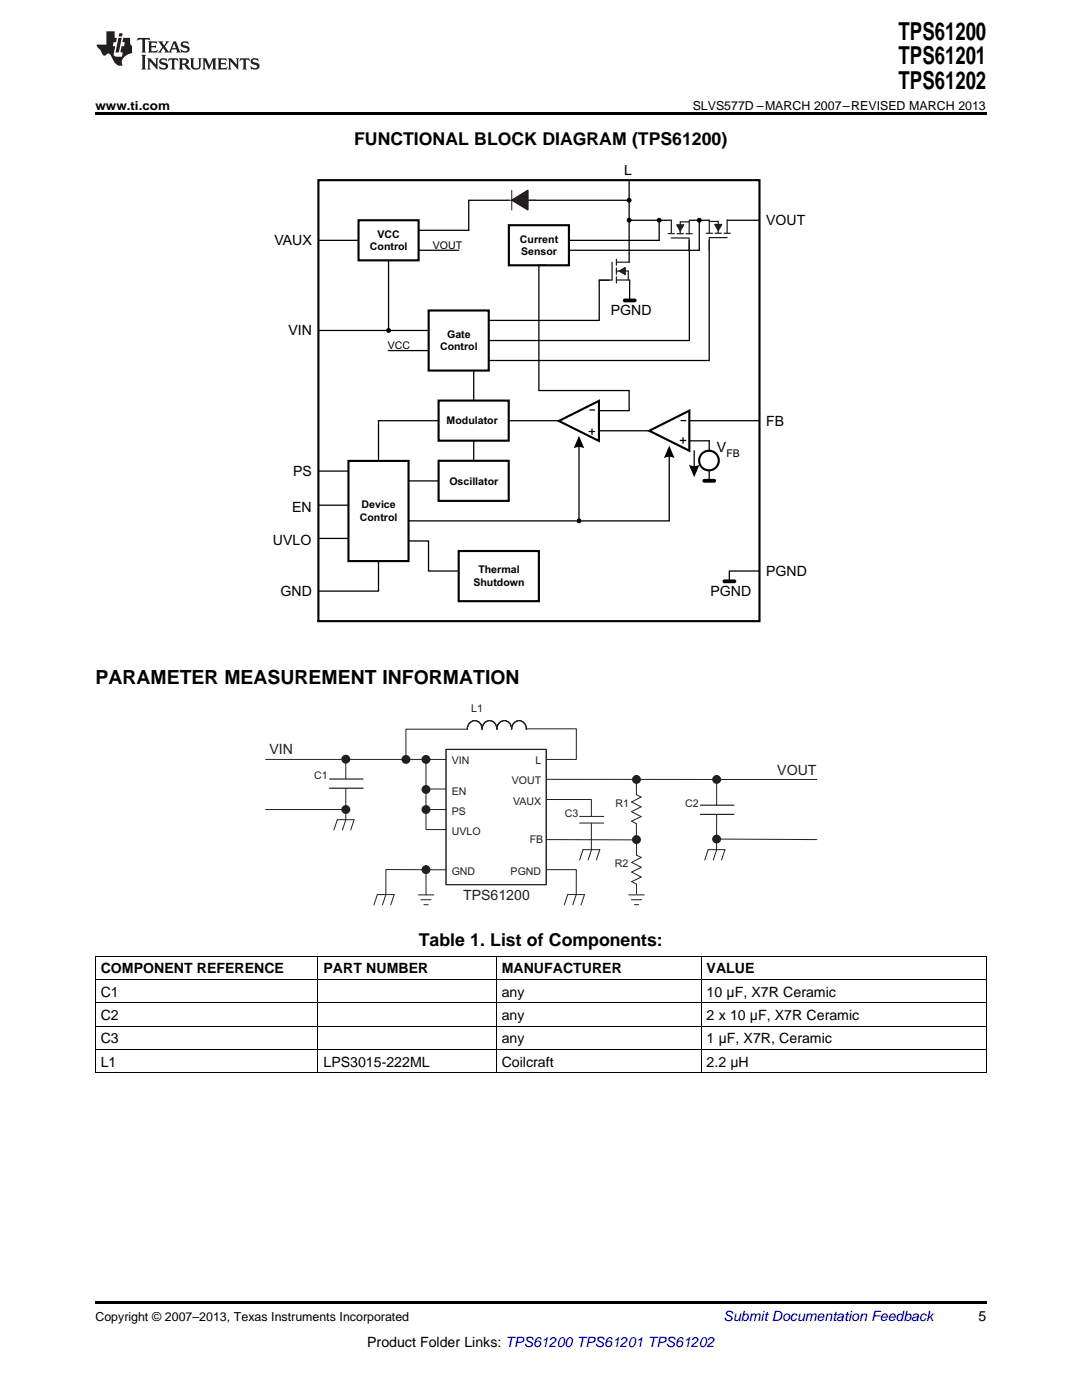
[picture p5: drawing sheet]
<svg xmlns="http://www.w3.org/2000/svg" width="216mm" height="279mm" viewBox="0 0 216 279" stroke-linecap="round" stroke-linejoin="round" font-family="sans-serif">
<path d="M19 259.7h177.8v.5h-177.8z" fill="#000"/>
<path d="M19 195.5h177.8M19 190.8h177.8M19.1 190.9v23.2M63.4 190.9v23.2M99 190.9v23.2M139.9 190.9v23.2M196.8 190.9v23.2M19 214.1h177.8M19 209.4h177.8M19 204.8h177.8M19 200.1h177.8" fill="none" stroke="#000" stroke-width=".2"/>
<path d="M89 149.6h20v27h-20z" fill="none" stroke="#231f20" stroke-width=".27"/>
<path d="M93.2 145.5a1.49 1.49 0 0 1 1.5-1.7 1.49 1.49 0 0 1 1.5 1.7 1.49 1.49 0 0 1 1.5-1.7 1.49 1.49 0 0 1 1.4 1.7 1.49 1.49 0 0 1 1.5-1.7 1.49 1.49 0 0 1 1.5 1.7 1.49 1.49 0 0 1 1.5-1.7 1.49 1.49 0 0 1 1.4 1.8" fill="none" stroke="#231f20" stroke-width=".25"/>
<path d="M77 178.5l-.7 2.1M83.4 178.6h3.2M84 179.6h2M74.6 180.6l.7-2.1h3.3l-.6 2.1M84.6 180.6h.8" fill="none" stroke="#231f20" stroke-width=".2"/>
<path d="M116.7 162.9h2.6v1.3h-2.6z" fill-rule="evenodd" fill="#fff"/>
<path d="M115.7 162.9h4.8M115.7 164.3h4.8" fill="none" stroke="#231f20" stroke-width=".2"/>
<path d="M141.2 160.7h3.6v1.7h-3.6z" fill-rule="evenodd" fill="#fff"/>
<path d="M139.8 160.7h6.7M139.8 162.5h6.7" fill="none" stroke="#231f20" stroke-width=".23"/>
<circle cx="85" cy="173.6" r=".72" fill="#231f20"/>
<circle cx="85" cy="173.6" r=".72" fill="none" stroke="#231f20" stroke-width=".34"/>
<path d="M53 151.6h36M69 156.9v6.7l-.7 2M69 151.6v4M85 151.6v14h4M85 157.5h4M66.6 165.6l.7-2h3.4l-.7 2M85 173.6v5M85 161.6h4M89 173.6l-12-.1v5M115 178.5l-.7 2.1M112.6 180.6l.7-2.1h3.3l-.7 2.1" fill="none" stroke="#231f20" stroke-width=".2"/>
<circle cx="85" cy="161.6" r=".72" fill="#231f20"/>
<circle cx="85" cy="161.6" r=".72" fill="none" stroke="#231f20" stroke-width=".34"/>
<circle cx="85" cy="157.6" r=".72" fill="#231f20"/>
<circle cx="85" cy="157.6" r=".72" fill="none" stroke="#231f20" stroke-width=".34"/>
<circle cx="85" cy="151.6" r=".72" fill="#231f20"/>
<circle cx="85" cy="151.6" r=".72" fill="none" stroke="#231f20" stroke-width=".34"/>
<circle cx="81" cy="151.6" r=".72" fill="#231f20"/>
<circle cx="81" cy="151.6" r=".72" fill="none" stroke="#231f20" stroke-width=".34"/>
<circle cx="69" cy="151.5" r=".72" fill="#231f20"/>
<circle cx="69" cy="151.5" r=".72" fill="none" stroke="#231f20" stroke-width=".34"/>
<path d="M109 173.6h6v4.9" fill="none" stroke="#231f20" stroke-width=".2"/>
<path d="M67.2 155.5h3.6v1.7h-3.6z" fill-rule="evenodd" fill="#fff"/>
<path d="M65.8 155.5h6.7M65.8 157.3h6.7" fill="none" stroke="#231f20" stroke-width=".23"/>
<path d="M93.3 145.5h-12.3v6.1M105.2 145.5h9.8v6.1h-6M109 159.6h9v3.3M109 155.5l34 .1v5.1M115.6 171.6l.7-2h3.4l-.7 2M118 164.3v5.3M118 169.6l-.7 2M140.6 171.6l.7-2h3.4l-.7 2M143 162.5v7.1M143 169.6l-.7 2" fill="none" stroke="#231f20" stroke-width=".2"/>
<circle cx="127" cy="155.6" r=".72" fill="#231f20"/>
<circle cx="127" cy="155.6" r=".72" fill="none" stroke="#231f20" stroke-width=".34"/>
<circle cx="143" cy="155.6" r=".72" fill="#231f20"/>
<circle cx="143" cy="155.6" r=".72" fill="none" stroke="#231f20" stroke-width=".34"/>
<path d="M143 155.6h20M53 161.6h16M143 167.5l20 .1" fill="none" stroke="#231f20" stroke-width=".2"/>
<circle cx="69" cy="161.6" r=".72" fill="#231f20"/>
<circle cx="69" cy="161.6" r=".72" fill="none" stroke="#231f20" stroke-width=".34"/>
<circle cx="143" cy="167.5" r=".72" fill="#231f20"/>
<circle cx="143" cy="167.5" r=".72" fill="none" stroke="#231f20" stroke-width=".34"/>
<path d="M126.1 158.6h1.9v5.8h-1.9z" fill-rule="evenodd" fill="#fff"/>
<path d="M127 156.6v2l.9 .5-1.9 1 1.9 .9-1.9 1 1.9 1-1.9 .9 1 .5v2" fill="none" stroke="#231f20" stroke-width=".2"/>
<path d="M126.1 170.6h1.9v5.9h-1.9z" fill-rule="evenodd" fill="#fff"/>
<path d="M125.4 178.6h3.2M126 179.6h2M127 168.7v2l1 .4-2 1 2 1-2 .9 2 1-2 .9 1 .6v1.9M126.6 180.6h.8" fill="none" stroke="#231f20" stroke-width=".2"/>
<circle cx="127" cy="167.6" r=".72" fill="#231f20"/>
<circle cx="127" cy="167.6" r=".72" fill="none" stroke="#231f20" stroke-width=".34"/>
<path d="M127 155.6v1.2M109 167.6h18M127 166.4v2.3" fill="none" stroke="#231f20" stroke-width=".2"/>
<path d="M63.5 36h88v88h-88z" fill="none" stroke="#000" stroke-width=".42"/>
<path d="M69.5 92h12v20h-12z" fill-rule="evenodd" fill="#fff"/>
<path d="M69.5 92h12v20h-12z" fill="none" stroke="#000" stroke-width=".42"/>
<path d="M85.5 62h12v12h-12z" fill-rule="evenodd" fill="#fff"/>
<path d="M85.5 62h12v12h-12z" fill="none" stroke="#000" stroke-width=".42"/>
<path d="M129.6 86l8-4v8z" fill="#fff"/>
<path d="M129.6 86l8-4v8z" fill="none" stroke="#000" stroke-width=".42"/>
<path d="M135.7 87.9h1.1M135.9 83.9h.9M136.3 87.4v1.1" fill="none" stroke="#000" stroke-width=".25"/>
<circle cx="141.5" cy="91.9" r="1.96" fill="#fff"/>
<circle cx="141.5" cy="91.9" r="1.96" fill="none" stroke="#000" stroke-width=".42"/>
<path d="M137.5 88h4M137.5 84h14M138.5 90v4M141.5 87.9v2M141.5 94v2" fill="none" stroke="#000" stroke-width=".25"/>
<path d="M137.5 92.7a2.27 2.27 0 0 0 2.1 0l-1.1 2.5z" fill-rule="evenodd" fill="#000"/>
<path d="M140.5 95.9h2" fill="none" stroke="#000" stroke-width=".76"/>
<path d="M91.5 110h16v10h-16z" fill-rule="evenodd" fill="#fff"/>
<path d="M91.5 110h16v10h-16z" fill="none" stroke="#000" stroke-width=".42"/>
<path d="M87.5 92h14v8h-14z" fill-rule="evenodd" fill="#fff"/>
<path d="M87.5 92h14v8h-14z" fill="none" stroke="#000" stroke-width=".42"/>
<circle cx="125.5" cy="44" r=".36" fill="#000"/>
<g fill="none" stroke="#000" stroke-width=".25">
<path d="M125.5 36v16.3M121.6 55.9h-2v8h-22.1M125.5 44h8.5M125.6 55.9v4M137.6 44h3.9M141.5 47.9v24h-44M145.1 44h6.4M77.5 70h8M151.5 114h-6v2"/>
<circle cx="125.5" cy="44" r=".36"/>
</g>
<path d="M124.6 60h2.1M144.5 116h2" fill="none" stroke="#000" stroke-width=".76"/>
<path d="M87.5 79.9h14v8h-14z" fill-rule="evenodd" fill="#fff"/>
<path d="M87.5 79.9h14v8h-14z" fill="none" stroke="#000" stroke-width=".42"/>
<path d="M94.5 74v5.9M63.5 94h6M81.5 96h6M87.5 84h-12v8M94.5 88v4M101.5 84h10M119.5 86h10M119.5 82h6M63.5 107.5h6M75.5 112v6h-12" fill="none" stroke="#000" stroke-width=".25"/>
<path d="M101.5 44.9h12v8h-12z" fill-rule="evenodd" fill="#fff"/>
<path d="M101.5 44.9h12v8h-12z" fill="none" stroke="#000" stroke-width=".42"/>
<g fill="none" stroke="#000" stroke-width=".25">
<path d="M108.9 52.9h-1.4v25h18v4.1M131.5 44v4h-18M137.6 48v20h-40.1M139.5 44v6h-26M63.5 66h22M115.5 88.2v15.8M133.5 90.2v13.8M81.5 108h4v6h6M81.5 104h52"/>
<circle cx="131.5" cy="44" r=".36"/>
<circle cx="139.5" cy="44" r=".36"/>
<circle cx="115.5" cy="104" r=".36"/>
</g>
<g fill="#000">
<path d="M115.5 87l1.1 2.5a2.27 2.27 0 0 0-2.1 0z" fill-rule="evenodd"/>
<path d="M133.5 88.9l1.1 2.5a2.27 2.27 0 0 0-2.1 0z" fill-rule="evenodd"/>
<circle cx="131.5" cy="44" r=".36"/>
<circle cx="139.5" cy="44" r=".36"/>
<circle cx="115.5" cy="104" r=".36"/>
</g>
<path d="M71.5 44h12v8h-12z" fill-rule="evenodd" fill="#fff"/>
<path d="M71.5 44h12v8h-12z" fill="none" stroke="#000" stroke-width=".42"/>
<g fill="none" stroke="#000" stroke-width=".25">
<path d="M101.5 40h-8v6h-10M105.5 40h20M63.5 48h8M77.5 52v14M83.5 50h8"/>
<circle cx="125.5" cy="40" r=".36"/>
<circle cx="77.5" cy="66" r=".36"/>
</g>
<g fill="#000">
<circle cx="125.5" cy="40" r=".36"/>
<circle cx="77.5" cy="66" r=".36"/>
</g>
<path d="M101.3 40h5.7M102.1 39.9l3.2-1.9v3.9zM102.6 39.7l-.3 .1v.3" fill="none" stroke="#231f20" stroke-width=".2"/>
<path d="M102.1 39.9l3.2-1.9v3.9z" fill="#231f20"/>
<path d="M102.1 39.9l3.2-1.9v3.9zM102.1 38v3.9" fill="none" stroke="#231f20" stroke-width=".2"/>
<path d="M122.1 52.3v3.6h-2.6M123 54.1h2.4v1.8M123 55.9h2.7M123 52.3h2.7M123 51.7v1.2M123 53.5v1.2M123 55.3v1.2" fill="none" stroke="#231f20" stroke-width=".25"/>
<path d="M123.5 54.1l1.3-.7v1.4z" fill="#231f20"/>
<path d="M123.5 54.1l1.3-.7v1.4zM133.3 46.6h1.3M133.9 47.5h3.6v2.6M134 44v2.6M135.1 46.6h1.3M136.9 46.6h1.2M137.5 44.3h-1.8v2.3M137.5 44v2.6" fill="none" stroke="#231f20" stroke-width=".25"/>
<path d="M135 44.9h1.4l-.7 1.2z" fill="#231f20"/>
<path d="M135 44.9h1.4l-.7 1.2zM140.9 46.6h1.3M141.5 44.2h1.8v2.4M141.5 43.9v2.7M142.7 46.6h1.2M144.5 46.6h1.2M145.1 47.4h-3.6v2.6M145.1 43.9v2.7" fill="none" stroke="#231f20" stroke-width=".25"/>
<path d="M142.6 44.8h1.4l-.7 1.2z" fill="#231f20"/>
<path d="M142.6 44.8h1.4l-.7 1.2z" fill="none" stroke="#231f20" stroke-width=".25"/>
<path d="M111.5 84l8-4v8z" fill="#fff"/>
<path d="M111.5 84l8-4v8z" fill="none" stroke="#000" stroke-width=".42"/>
<path d="M117.5 86.1h1.1M117.7 81.8h.9M118.1 85.6v1.1M63.6 100.8h6" fill="none" stroke="#000" stroke-width=".25"/>
<path d="M19 22.5h177.8v.5h-177.8z" fill="#000"/>
<g fill="#231f20">
<path d="M27.5 7.6l-.1 .5 .4-.2h.6v.1v2.1l-.2 .4h1l-.3-.4v-2.1l.1-.1h.5l.5 .2-.2-.5zM29.5 8.3l.2 .3v1.5l-.2 .4h1.8l.2-.6a1.04 1.04 0 0 1-1.3 .2v-.7h.6l.3 .2v-.6l-.3 .2h-.6v-.6l.8-.1 .4 .3-.2-.5zM31.5 8.3l.9 1.1-.9 1.1h.8l-.2-.2 .5-.7 .4 .7-.2 .2h1.5l-.1-.2 .1-.4h.9l.1 .4-.2 .2h1l-.3-.3-.7-1.9h-.5l-.9 2-.8-1 .9-1h-.8l.1 .3-.3 .5-.4-.6 .2-.2zM34.7 8.6l.4 1h-.7zM36.3 8.4a.63 .63 0 0 0-.2 .7 .63 .63 0 0 0 .6 .4l.6 .2 .1 .2a.75 .75 0 0 1-.7 .4 .75 .75 0 0 1-.6-.5l.1 .7 .1-.1a1.11 1.11 0 0 0 1.5-.6 1.13 1.13 0 0 0-1.2-.8l-.1-.4a1.04 1.04 0 0 1 1.2 .2l-.2-.5-.1 .1-.5-.2zM28.2 10.9l.2 .4v2.2l-.2 .4h1l-.3-.4v-2.2l.3-.4zM29.3 11.6l.3 .4v1.5l-.3 .4h.8l-.2-.4v-1.3l1.5 1.7v-1.9l.2-.4h-.7l.2 .4v.9l-1.1-1.3zM32 11.8a.62 .62 0 0 0-.2 .7 .62 .62 0 0 0 .6 .4l.6 .1 .1 .3a.76 .76 0 0 1-.7 .3 .76 .76 0 0 1-.6-.4l.1 .7 .1-.1a1.11 1.11 0 0 0 1.5-.6 1.13 1.13 0 0 0-1.2-.8l-.1-.4a1.04 1.04 0 0 1 1.2 .2l-.2-.6-.1 .1-.5-.1zM33.7 11.6l-.2 .6a.61 .61 0 0 1 .8-.3v1.6l-.2 .4h.9l-.2-.4v-1.6a.63 .63 0 0 1 .8 .3l-.2-.6zM35.6 11.6l.3 .4v1.5l-.3 .4h1l-.2-.2v-.8l.5 .2a.76 .76 0 0 0 1.2 .7l-1-1a.58 .58 0 0 0 .6-.5 .58 .58 0 0 0-.5-.6zM36.4 11.9h.1a.45 .45 0 0 1 .5 .1 .45 .45 0 0 1 .1 .5l-.7 .2zM37.9 11.6l.2 .2a2.17 2.17 0 0 0 .3 1.9 .99 .99 0 0 0 1.6-.6v-1.1l.2-.4h-.7l.2 .2a1.92 1.92 0 0 1-.2 1.8 .6 .6 0 0 1-.9-.5v-1.1l.2-.4zM40.4 11.6l.2 .4v1.5l-.2 .4h.7l-.2-.4v-1.4l.8 1.8 .8-1.8v1.4l-.2 .4h.9l-.2-.4v-1.5l.2-.4h-.8l-.6 1.5-.6-1.5zM43.4 11.6l.2 .4v1.5l-.2 .4h1.8l.2-.6a1.04 1.04 0 0 1-1.3 .1v-.6h.5l.4 .2v-.6l-.4 .2h-.5v-.7h.8l.3 .3-.1-.6zM45.5 11.6l.2 .4v1.5l-.2 .4h.7l-.2-.4v-1.3l1.5 1.7v-1.9l.2-.4h-.7l.2 .4v.9l-1.1-1.3zM47.9 11.6l-.1 .6a.61 .61 0 0 1 .8-.3v1.6l-.3 .4h1l-.3-.4 .1-1.6a.63 .63 0 0 1 .7 .3l-.1-.6zM50.2 11.8a.62 .62 0 0 0-.2 .7 .62 .62 0 0 0 .6 .4l.6 .1 .2 .3a.76 .76 0 0 1-.8 .3 .76 .76 0 0 1-.6-.4l.1 .7 .2-.1a1.11 1.11 0 0 0 1.5-.6 1.13 1.13 0 0 0-1.3-.8l-.1-.4a1.04 1.04 0 0 1 1.2 .2l-.1-.6-.2 .1-.5-.1z"/>
<path d="M21.2 6.3v2.6h-1.9l.1 .4 .7 .9a.91 .91 0 0 0 1 .8 .56 .56 0 0 1 .5-.3 .56 .56 0 0 1 .5 .3l.4 .8a1.53 1.53 0 0 0 1.9 1.2 1.54 1.54 0 0 1 1-2.1l.9-.3v-1.4a1.52 1.52 0 0 1-.3-1.6h-1.4l-.2 .8h.5l-.2 .8h-.4l-.2 1v.2l.4 .1-.2 .8a1.93 1.93 0 0 1-1.6-.3l.3-1.8h-.5l.2-.8h.4l.2-.8h-.4v-1.3zM23.6 7.6l-.6 2.9h.7l.6-2.9zM23.8 6.6l-.1 .7h.6l.2-.7z"/>
</g>
<g font-size="4.9">
<text x="179.3" y="7.9">TPS61200</text>
<text x="179.3" y="12.8">TPS61201</text>
<text x="179.3" y="17.8">TPS61202</text>
</g>
<text font-size="3.9" x="19" y="136.5">PARAMETER MEASUREMENT INFORMATION</text>
<g font-size="3.5">
<text x="70.7" y="28.9">FUNCTIONAL BLOCK DIAGRAM (TPS61200)</text>
<text x="83.6" y="188.7">Table 1. List of Components:</text>
</g>
<g font-size="2.8">
<text x="124.5" y="35">L</text>
<text x="152.9" y="45">VOUT</text>
<text x="54.8" y="48.9">VAUX</text>
<text x="121.9" y="62.9">PGND</text>
<text x="57.5" y="66.9">VIN</text>
<text x="152.9" y="85">FB</text>
<text x="58.5" y="95.1">PS</text>
<text x="143.1" y="90.3">V</text>
<text x="58.3" y="102.2">EN</text>
<text x="54.5" y="108.8">UVLO</text>
<text x="56" y="119">GND</text>
<text x="141.8" y="119">PGND</text>
<text x="152.9" y="115">PGND</text>
<text x="20.1" y="194.2">COMPONENT REFERENCE</text>
<text x="64.6" y="194.2">PART NUMBER</text>
<text x="100.1" y="194.2">MANUFACTURER</text>
<text x="141" y="194.2">VALUE</text>
<text x="20.1" y="198.9">C1</text>
<text x="20.1" y="203.6">C2</text>
<text x="100.1" y="198.9">any</text>
<text x="100.1" y="203.6">any</text>
<text x="141" y="198.9">10 μF, X7R Ceramic</text>
<text x="141" y="203.6">2 x 10 μF, X7R Ceramic</text>
<text x="20.1" y="208.2">C3</text>
<text x="100.1" y="208.2">any</text>
<text x="141" y="208.2">1 µF, X7R, Ceramic</text>
<text x="20.1" y="212.9">L1</text>
<text x="64.6" y="212.9">LPS3015-222ML</text>
<text x="100.1" y="212.9">Coilcraft</text>
<text x="141" y="212.9">2.2 μH</text>
<text x="195.3" y="263.6">5</text>
<text x="73.3" y="268.9">Product Folder Links: TPS61200 TPS61201 TPS61202</text>
</g>
<g font-size="2.8" fill="#231f20">
<text x="53.8" y="150.6">VIN</text>
<text x="155.1" y="154.6">VOUT</text>
<text x="92.4" y="179.6">TPS61200</text>
</g>
<text font-size="2.8" fill="#0000c8" x="144.4" y="263.6">Submit Documentation Feedback</text>
<g font-size="2.5">
<text x="19" y="21.9">www.ti.com</text>
<text x="138.2" y="21.9">SLVS577D –MARCH 2007–REVISED MARCH 2013</text>
<text x="19" y="263.6">Copyright © 2007–2013, Texas Instruments Incorporated</text>
</g>
<g font-size="2.1">
<text x="75.3" y="47.4">VCC</text>
<text x="73.8" y="49.9">Control</text>
<text x="86.4" y="49.6">VOUT</text>
<text x="103.7" y="48.4">Current</text>
<text x="104" y="50.9">Sensor</text>
<text x="77.4" y="69.6">VCC</text>
<text x="87.8" y="69.9">Control</text>
<text x="89.2" y="67.4">Gate</text>
<text x="89.1" y="84.7">Modulator</text>
<text x="144.9" y="91.1">FB</text>
<text x="72.2" y="101.4">Device</text>
<text x="89.7" y="96.7">Oscillator</text>
<text x="71.8" y="103.9">Control</text>
<text x="94.5" y="116.9">Shutdown</text>
<text x="95.4" y="114.4">Thermal</text>
</g>
<g font-size="2.1" fill="#231f20">
<text x="94" y="142">L1</text>
<text x="62.7" y="155.5">C1</text>
<text x="90.1" y="152.6">VIN</text>
<text x="106.8" y="152.6">L</text>
<text x="90.1" y="158.6">EN</text>
<text x="102.1" y="156.6">VOUT</text>
<text x="102.4" y="160.6">VAUX</text>
<text x="122.8" y="161">R1</text>
<text x="136.7" y="161">C2</text>
<text x="90.1" y="166.6">UVLO</text>
<text x="90.1" y="162.6">PS</text>
<text x="112.7" y="163">C3</text>
<text x="105.7" y="168.3">FB</text>
<text x="122.7" y="173">R2</text>
<text x="90.1" y="174.6">GND</text>
<text x="101.9" y="174.6">PGND</text>
</g>
</svg>
